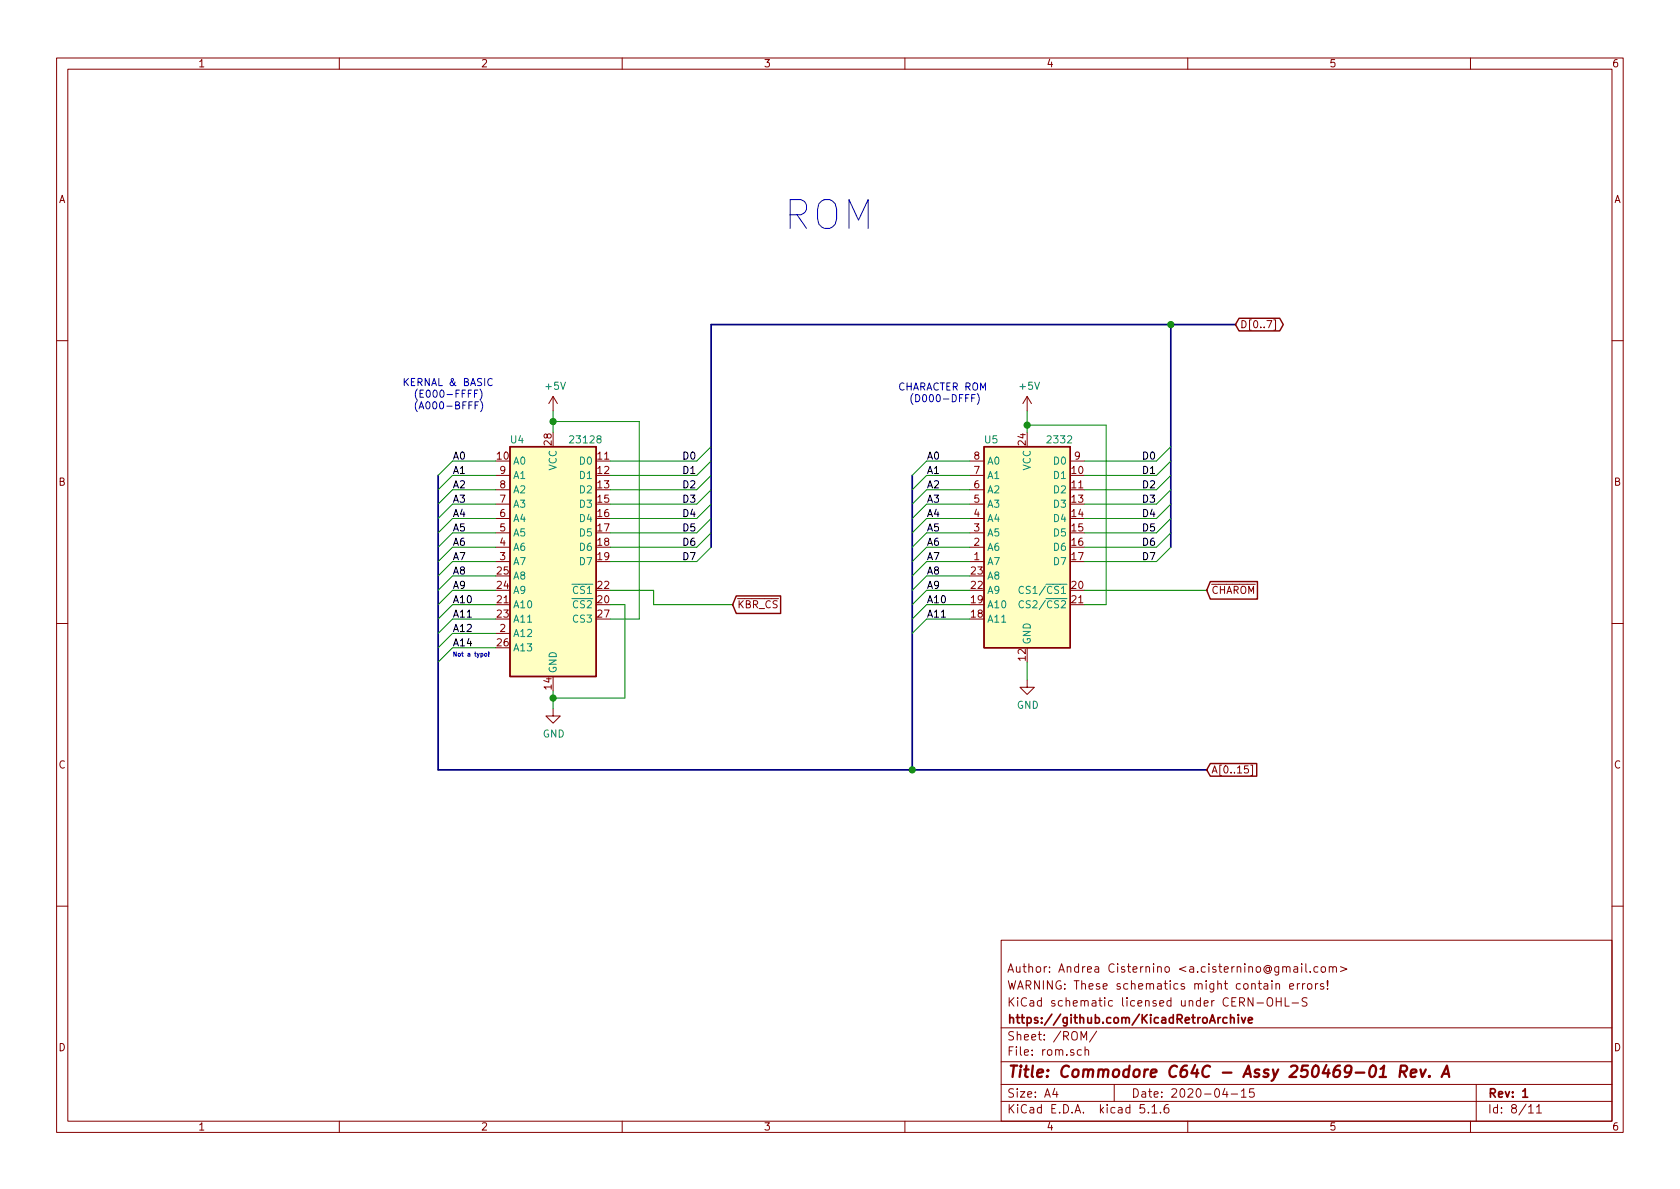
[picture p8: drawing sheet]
<svg xmlns="http://www.w3.org/2000/svg" width="297mm" height="210mm" viewBox="0 0 297 210" stroke-linecap="round" stroke-linejoin="round" font-family="sans-serif">
<g fill="none" stroke="#840000" stroke-width=".18">
<path d="M10 10.3h277v189.9h-277zM12 12.2h273v186.1h-273zM60 10.3v1.9M110 10.3v1.9M160 10.3v1.9M210 10.3v1.9M260 10.3v1.9M225.2 56.6h.3v1.8h-.3M10 60.2h2M97.8 70.1l-.8 1.3M97.8 70.1v2.5M97.8 70.1l.8 1.3"/>
<path d="M181.6 70.1l-.8 1.3M181.6 70.1v2.5M181.6 70.1l.8 1.3M285 60.2h2M87.6 99.3h2.6M87.6 96.8h2.6M87.6 94.2h2.6M87.6 91.7h2.6M87.6 89.1h2.6M87.6 86.6h2.6M87.6 84.1h2.6M171.4 99.3h2.6"/>
<path d="M171.4 96.8h2.6M171.4 94.2h2.6M171.4 91.7h2.6M171.4 89.1h2.6M171.4 86.6h2.6M171.4 84.1h2.6M171.4 81.5h2.6M189.2 81.5h2.6M10 110.3h2M87.6 112h2.6M285 110.3h2M97.8 125.3v1.3h1.3l-1.3 1.3-1.3-1.3h1.3"/>
<path d="M181.6 120.3v1.2h1.3l-1.3 1.3-1.3-1.3h1.3M221.2 135.3h.3v1.8h-.3M10 160.2h2M177 166.3h108v32h-108zM222.2 177.4h1.2M224.2 176.5a.5 .5 0 0 1 .6 0 .5 .5 0 0 1 .2 .4v.5a.5 .5 0 0 1-.5 .5 .5 .5 0 0 1-.5-.5v-.5zM225.6 174.1l.2-.2 .4 .1v.9M225.7 176.4v1.5M225.7 177.1h.8M226.5 176.4v1.5M227.2 176.4v1.5h.7M227.5 171.1l.2-.2 .3 .1 .1 .9"/>
<path d="M228 174.4l.7-.1v-.3l-.5-.1-.2 .2 .1 .7h.6M228.4 177.4h1.2M228.8 171h.6v.9M229.4 173.9v1M229.4 171.3l-.4 .1-.3 .2 .3 .3h.4M229.8 173.9l-.4 .2v.1M230.1 170.4v.2M230.1 170.9v1M230.3 173.9v1M230.7 173.9l-.4 .3M230.9 170.4v1.3l.2 .2M231.1 176.5l-.6-.1-.3 .3 .1 .3 .7 .4v.4a.62 .62 0 0 1-.8 0"/>
<path d="M231.2 174.1l.2-.2 .5 .2v.7l-.3 .1-.4-.1zM231.6 171.8v.1M232.6 173.9v1M233 173.9l-.4 .3M233 171l-.4-.1-.3 .3 .1 .7h.6M233.7 171.1l.2-.2 .4 .2 .1 .5-.2 .3h-.3l-.2-.1zM234 174l-.3-.1-.2 .2v.3l.5 .1v.3h-.5M234.7 174.8v.1M234.7 173.4v1M235 171.1l.1-.1a.37 .37 0 0 1 .6 .1v.8M235 170.9v1M235.7 171.1l.2-.2 .3 .1 .1 .9"/>
<path d="M237 170.9l1.2 .5-1.2 .4M285 160.2h2M60 198.3v1.9M110 198.3v1.9M160 198.3v1.9M177 194.8h108M177 191.8h108M177 187.8h108M177 181.8h108M186.5 192.5l-.4 1h1M186.8 193v1M191.1 183.9v-1.5l.5 1.1 .5-1.1v1.5"/>
<path d="M191.2 185.7l-.4-.1-.3 .3 .1 .6 .2 .1 .4-.1M191.8 185.7l.2-.1 .4 .1 .1 .9M191.8 185.1v1.5M193.9 182.3l-1.3 2M197 191.8v3M202.3 195.3h-.7l-.1 .7 .3-.1 .5 .1 .1 .2-.1 .5-.2 .1-.6-.1M203 196.7v.1M203.7 195.8l.4-.5v1.5M203.7 196.8h.8M205.2 196.7v.1M206.6 195.3a.62 .62 0 0 0-.8 .7l.1 .7 .2 .1 .5-.1 .1-.5-.1-.2-.5-.1-.3 .3M210 198.3v1.9"/>
<path d="M216.6 192.5l-.4 1h.9M216.9 193v1M217.7 193.5h1.1M219.5 193l.4-.5v1.5M219.5 194h.8M221.7 192.5h-.7l-.1 .7 .2-.1 .5 .1 .2 .2-.1 .5-.2 .1-.6-.1M260 198.3v1.9M261 191.8v6.5M270.3 195.8l.4-.5v1.5M270.3 196.8h.8M271.7 195.8l.4-.5v1.5M271.7 196.8h.8"/>
</g>
<path d="M217.6 179.4v1.5M218.9 179.4v.2M218.9 179.9v1M219.5 179.9l.4 1 .3-1M216.9 180l-.4-.1-.3 .3 .2 .6h.5M217.6 180.1l.2-.2 .4 .1v.9M220.7 180.4l.7-.1v-.3l-.5-.1-.2 .2 .1 .7h.6M269.2 193l.5-.5v1.5M269.2 194h.9" fill="none" stroke="#840000" stroke-width=".3"/>
<path d="M243.9 190.4h1.2M244.1 189l.6-.6-.2 2M247.6 189.5h.7a.56 .56 0 0 0 .5-.5 .56 .56 0 0 0-.3-.6h-.8l-.3 2M248.1 189.5l.5 .9M249.5 189.8l.9-.2v-.4l-.6-.1-.3 .3v.9l.2 .1 .5-.1M251.2 189.1l.3 1.3 .6-1.3M252.7 190.3v.1l-.1-.1h.1v.1M254.9 190.4l.9-2 .4 2M255.2 189.9h.9" fill="none" stroke="#840000" stroke-width=".41"/>
<g fill="#ffffc2" stroke="#ffffc2" stroke-width=".18">
<path d="M174 79h15.2v35.5h-15.2z"/>
<path d="M90.2 79h15.2v40.6h-15.2z"/>
</g>
<path d="M219.1 56.3h7.2l.6 1.1-.6 1.1h-7.2l-.7-1.1zM90.2 79h15.2v40.6h-15.2zM174 79h15.2v35.5h-15.2zM130.2 105.4h7.8v3.1h-7.8l-.7-1.6zM214 102.8h8.3v3.1h-8.3l-.6-1.5zM214 135h8.2v2.3h-8.2l-.6-1.2z" fill="none" stroke="#840000" stroke-width=".25"/>
<path d="M180.9 103.8a.6 .6 0 0 0-.8 .4 .6 .6 0 0 0 .6 .7l.2-.1M180.9 106.3a.6 .6 0 0 0-.8 .5 .6 .6 0 0 0 .6 .7l.2-.1" fill="none" stroke="#008484" stroke-width=".18"/>
<path d="M207 57.4v39.4M218.4 57.4h-92.7v39.4M77.5 84.1v52h135.9M161.3 84.1v52" fill="none" stroke="#000084" stroke-width=".3"/>
<g fill="none" stroke="#008400" stroke-width=".18">
<path d="M97.8 74.5h15.2v35h-5.1M97.8 72.6v3.8M125.7 79l-2.5 2.5h-15.3M181.6 75.2h14v31.7h-3.8M181.6 72.6v3.8M207 79l-2.5 2.5h-12.7M87.6 84.1h-7.6l-2.5 2.5M87.6 99.3h-7.6l-2.5 2.5M87.6 96.8h-7.6l-2.5 2.5M87.6 94.2h-7.6l-2.5 2.6M87.6 91.7h-7.6l-2.5 2.5M87.6 86.6h-7.6l-2.5 2.5"/>
<path d="M87.6 81.5h-7.6l-2.5 2.6M87.6 89.1h-7.6l-2.5 2.6M125.7 81.5l-2.5 2.6h-15.3M125.7 96.8l-2.5 2.5h-15.3M125.7 94.2l-2.5 2.6h-15.3M125.7 91.7l-2.5 2.5h-15.3M125.7 89.1l-2.5 2.6h-15.3M125.7 84.1l-2.5 2.5h-15.3M125.7 86.6l-2.5 2.5h-15.3M171.4 84.1h-7.6l-2.5 2.5M171.4 99.3h-7.6l-2.5 2.5M171.4 96.8h-7.6l-2.5 2.5"/>
<path d="M171.4 94.2h-7.6l-2.5 2.6M171.4 91.7h-7.6l-2.5 2.5M171.4 86.6h-7.6l-2.5 2.5M171.4 81.5h-7.6l-2.5 2.6M171.4 89.1h-7.6l-2.5 2.6M207 81.5l-2.5 2.6h-12.7M207 96.8l-2.5 2.5h-12.7M207 94.2l-2.5 2.6h-12.7M207 91.7l-2.5 2.5h-12.7M207 89.1l-2.5 2.6h-12.7M207 84.1l-2.5 2.5h-12.7M207 86.6l-2.5 2.5h-12.7"/>
<path d="M87.6 106.9h-7.6l-2.5 2.6M87.6 109.5h-7.6l-2.5 2.5M87.6 104.4h-7.6l-2.5 2.5M87.6 101.8h-7.6l-2.5 2.6M87.6 112h-7.6l-2.5 2.5M87.6 114.5h-7.6l-2.5 2.6M107.9 106.9h2.6v16.5h-12.7M107.9 104.4h7.7v2.5h13.9M171.4 106.9h-7.6l-2.5 2.6M171.4 109.5h-7.6l-2.5 2.5M171.4 104.4h-7.6l-2.5 2.5M171.4 101.8h-7.6l-2.5 2.6"/>
<path d="M181.6 117.1v3.2M191.8 104.4h21.6M97.8 122.2v3.1"/>
</g>
<g fill="none" stroke="#0000c2" stroke-width=".18">
<path d="M82.8 69.6h.4M82.9 71.6h.4M83.4 69h-.6v1.3M83.5 71h-.6v1.3M83.9 69.6h.4M84 71.6h.4M84.5 69h-.6v1.3M84.6 71h-.6v1.3M84.9 68.8a1.47 1.47 0 0 1 0 1.9M85 70.9a1.4 1.4 0 0 1 0 1.9M87 67.1a.6 .6 0 0 0-.8 .4 .6 .6 0 0 0 .6 .7l.2-.1M170.7 70.4h.4"/>
<path d="M171.3 69.8h-.6v1.2M171.8 70.4h.4M172.4 69.8h-.6v1.2M172.8 69.6a1.47 1.47 0 0 1 0 1.9M85.7 115.6h.4l-.1 .4h-.2zM86.4 116h.1M86.4 115.3v.5"/>
</g>
<g fill="#008400" stroke="#008400" stroke-width=".25">
<circle cx="97.8" cy="74.5" r=".51"/>
<circle cx="161.3" cy="136.1" r=".51"/>
<circle cx="181.6" cy="75.2" r=".51"/>
<circle cx="207" cy="57.4" r=".51"/>
<circle cx="97.8" cy="123.4" r=".51"/>
</g>
<text font-size="7.1" fill="#0000c2" x="138.4" y="40.6">ROM</text>
<text font-size="2.8" fill="#840000" x="178" y="190.5">Title: Commodore C64C - Assy 250469-01 Rev. A</text>
<g font-size="2.1" fill="#840000">
<text x="178" y="172">Author: Andrea Cisternino &lt;a.cisternino@gmail.com&gt;</text>
<text x="178" y="178">KiCad schematic licensed under CERN-OHL-S</text>
<text x="178" y="175">WARNING: These schematics might contain errors!</text>
<text x="178" y="184">Sheet: /ROM/</text>
<text x="178" y="181">https://github.com/KicadRetroArchive</text>
<text x="178" y="186.7">File: rom.sch</text>
<text x="178" y="196.9">KiCad E.D.A. kicad 5.1.6</text>
<text x="178" y="194.1">Size: A4</text>
<text x="200" y="194.1">Date: 2020-04-15</text>
<text x="263" y="194.1">Rev: 1</text>
<text x="263" y="196.9">Id: 8/11</text>
</g>
<g font-size="1.8" fill="#840000">
<text x="35" y="11.9">1</text>
<text x="85" y="11.9">2</text>
<text x="135" y="11.9">3</text>
<text x="185" y="11.9">4</text>
<text x="235" y="11.9">5</text>
<text x="285" y="11.9">6</text>
<text x="10.4" y="35.9">A</text>
<text x="285.4" y="35.9">A</text>
<text x="219.2" y="58">D[0..7]</text>
<text x="87.9" y="81.3">10</text>
<text x="88.4" y="83.8">9</text>
<text x="97.5" y="78.7" transform="rotate(-90 97.5 78.7)">28</text>
<text x="105.7" y="81.3">11</text>
<text x="105.7" y="83.8">12</text>
<text x="172.2" y="83.8">7</text>
<text x="172.2" y="81.3">8</text>
<text x="181.4" y="78.7" transform="rotate(-90 181.4 78.7)">24</text>
<text x="189.5" y="83.8">10</text>
<text x="190" y="81.3">9</text>
<text x="10.4" y="85.9">B</text>
<text x="88.4" y="88.9">7</text>
<text x="88.4" y="86.4">8</text>
<text x="105.7" y="86.4">13</text>
<text x="105.7" y="88.9">15</text>
<text x="172.2" y="88.9">5</text>
<text x="172.2" y="86.4">6</text>
<text x="189.5" y="86.4">11</text>
<text x="189.5" y="88.9">13</text>
<text x="285.4" y="85.9">B</text>
<text x="88.4" y="94">5</text>
<text x="88.4" y="91.4">6</text>
<text x="105.7" y="91.4">16</text>
<text x="105.7" y="94">17</text>
<text x="172.2" y="94">3</text>
<text x="172.2" y="91.4">4</text>
<text x="189.5" y="91.4">14</text>
<text x="189.5" y="94">15</text>
<text x="87.9" y="101.6">25</text>
<text x="88.4" y="99.1">3</text>
<text x="88.4" y="96.5">4</text>
<text x="105.7" y="96.5">18</text>
<text x="105.7" y="99.1">19</text>
<text x="171.8" y="101.6">23</text>
<text x="172.2" y="99.1">1</text>
<text x="172.2" y="96.5">2</text>
<text x="189.5" y="96.5">16</text>
<text x="189.5" y="99.1">17</text>
<text x="87.9" y="106.7">21</text>
<text x="87.9" y="104.1">24</text>
<text x="105.7" y="106.7">20</text>
<text x="105.7" y="104.1">22</text>
<text x="130.3" y="107.6">KBR_CS</text>
<text x="171.8" y="106.7">19</text>
<text x="171.8" y="104.1">22</text>
<text x="189.5" y="104.1">20</text>
<text x="189.5" y="106.7">21</text>
<text x="214.1" y="105">CHAROM</text>
<text x="87.9" y="109.2">23</text>
<text x="88.4" y="111.8">2</text>
<text x="105.7" y="109.2">27</text>
<text x="171.8" y="109.2">18</text>
<text x="87.9" y="114.3">26</text>
<text x="181.4" y="116.8" transform="rotate(-90 181.4 116.8)">12</text>
<text x="97.5" y="121.9" transform="rotate(-90 97.5 121.9)">14</text>
<text x="10.4" y="135.9">C</text>
<text x="214.1" y="136.8">A[0..15]</text>
<text x="285.4" y="135.9">C</text>
<text x="10.4" y="185.9">D</text>
<text x="285.4" y="185.9">D</text>
<text x="35" y="199.9">1</text>
<text x="85" y="199.9">2</text>
<text x="135" y="199.9">3</text>
<text x="185" y="199.9">4</text>
<text x="235" y="199.9">5</text>
<text x="285" y="199.9">6</text>
</g>
<g font-size="1.8" fill="#0000c2">
<text x="71.1" y="68.3">KERNAL &amp; BASIC</text>
<text x="72.1" y="70.3">(E000-FFFF)</text>
<text x="158.7" y="69.1">CHARACTER ROM</text>
<text x="159.7" y="71.1">(D000-DFFF)</text>
<text x="72.1" y="72.4">(A000-BFFF)</text>
</g>
<g font-size="1.8" fill="#008484">
<text x="96.6" y="68.9">+5V</text>
<text x="180.4" y="68.9">+5V</text>
<text x="90.3" y="78.4">U4</text>
<text x="90.7" y="82.2">A0</text>
<text x="98.4" y="83.2" transform="rotate(-90 98.4 83.2)">VCC</text>
<text x="101" y="78.4">23128</text>
<text x="102.6" y="82.2">D0</text>
<text x="174.1" y="78.4">U5</text>
<text x="174.5" y="82.2">A0</text>
<text x="182.2" y="83.2" transform="rotate(-90 182.2 83.2)">VCC</text>
<text x="185.4" y="78.4">2332</text>
<text x="186.5" y="82.2">D0</text>
<text x="90.7" y="89.8">A3</text>
<text x="90.7" y="87.2">A2</text>
<text x="90.7" y="84.7">A1</text>
<text x="102.6" y="84.7">D1</text>
<text x="102.6" y="87.2">D2</text>
<text x="102.6" y="89.8">D3</text>
<text x="174.5" y="89.8">A3</text>
<text x="174.5" y="87.2">A2</text>
<text x="174.5" y="84.7">A1</text>
<text x="186.5" y="84.7">D1</text>
<text x="186.5" y="87.2">D2</text>
<text x="186.5" y="89.8">D3</text>
<text x="90.7" y="94.9">A5</text>
<text x="90.7" y="92.3">A4</text>
<text x="102.6" y="92.3">D4</text>
<text x="102.6" y="94.9">D5</text>
<text x="174.5" y="94.9">A5</text>
<text x="174.5" y="92.3">A4</text>
<text x="186.5" y="92.3">D4</text>
<text x="186.5" y="94.9">D5</text>
<text x="90.7" y="99.9">A7</text>
<text x="90.7" y="97.4">A6</text>
<text x="102.6" y="97.4">D6</text>
<text x="102.6" y="99.9">D7</text>
<text x="174.5" y="99.9">A7</text>
<text x="174.5" y="97.4">A6</text>
<text x="186.5" y="97.4">D6</text>
<text x="186.5" y="99.9">D7</text>
<text x="90.7" y="107.6">A10</text>
<text x="90.7" y="105">A9</text>
<text x="90.7" y="102.5">A8</text>
<text x="101.5" y="107.6">CS2</text>
<text x="101.5" y="105">CS1</text>
<text x="174.5" y="107.6">A10</text>
<text x="174.5" y="105">A9</text>
<text x="174.5" y="102.5">A8</text>
<text x="181.4" y="105">CS1/CS1</text>
<text x="181.4" y="107.6">CS2/CS2</text>
<text x="90.7" y="112.6">A12</text>
<text x="90.7" y="110.1">A11</text>
<text x="101.5" y="110.1">CS3</text>
<text x="174.5" y="110.1">A11</text>
<text x="90.7" y="115.2">A13</text>
<text x="98.4" y="119.1" transform="rotate(-90 98.4 119.1)">GND</text>
<text x="182.2" y="114" transform="rotate(-90 182.2 114)">GND</text>
<text x="179.8" y="125.3">GND</text>
<text x="96" y="130.4">GND</text>
</g>
<g font-size="1.8">
<text x="80" y="81.3">A0</text>
<text x="80" y="83.8">A1</text>
<text x="120.9" y="83.8">D1</text>
<text x="120.9" y="81.3">D0</text>
<text x="163.8" y="81.3">A0</text>
<text x="163.8" y="83.8">A1</text>
<text x="202.2" y="81.3">D0</text>
<text x="202.2" y="83.8">D1</text>
<text x="80" y="88.9">A3</text>
<text x="80" y="86.4">A2</text>
<text x="120.9" y="88.9">D3</text>
<text x="120.9" y="86.4">D2</text>
<text x="163.8" y="86.4">A2</text>
<text x="163.8" y="88.9">A3</text>
<text x="202.2" y="86.4">D2</text>
<text x="202.2" y="88.9">D3</text>
<text x="80" y="94">A5</text>
<text x="80" y="91.4">A4</text>
<text x="120.9" y="94">D5</text>
<text x="120.9" y="91.4">D4</text>
<text x="163.8" y="91.4">A4</text>
<text x="163.8" y="94">A5</text>
<text x="202.2" y="91.4">D4</text>
<text x="202.2" y="94">D5</text>
<text x="80" y="101.6">A8</text>
<text x="80" y="99.1">A7</text>
<text x="80" y="96.5">A6</text>
<text x="120.9" y="99.1">D7</text>
<text x="120.9" y="96.5">D6</text>
<text x="163.8" y="96.5">A6</text>
<text x="163.8" y="99.1">A7</text>
<text x="163.8" y="101.6">A8</text>
<text x="202.2" y="96.5">D6</text>
<text x="202.2" y="99.1">D7</text>
<text x="80" y="106.7">A10</text>
<text x="80" y="104.1">A9</text>
<text x="163.8" y="106.7">A10</text>
<text x="163.8" y="104.1">A9</text>
<text x="80" y="111.8">A12</text>
<text x="80" y="109.2">A11</text>
<text x="163.8" y="109.2">A11</text>
<text x="80" y="114.3">A14</text>
</g>
<text font-size="1.1" fill="#0000c2" x="80" y="116.1">Not a typo!</text>
</svg>
